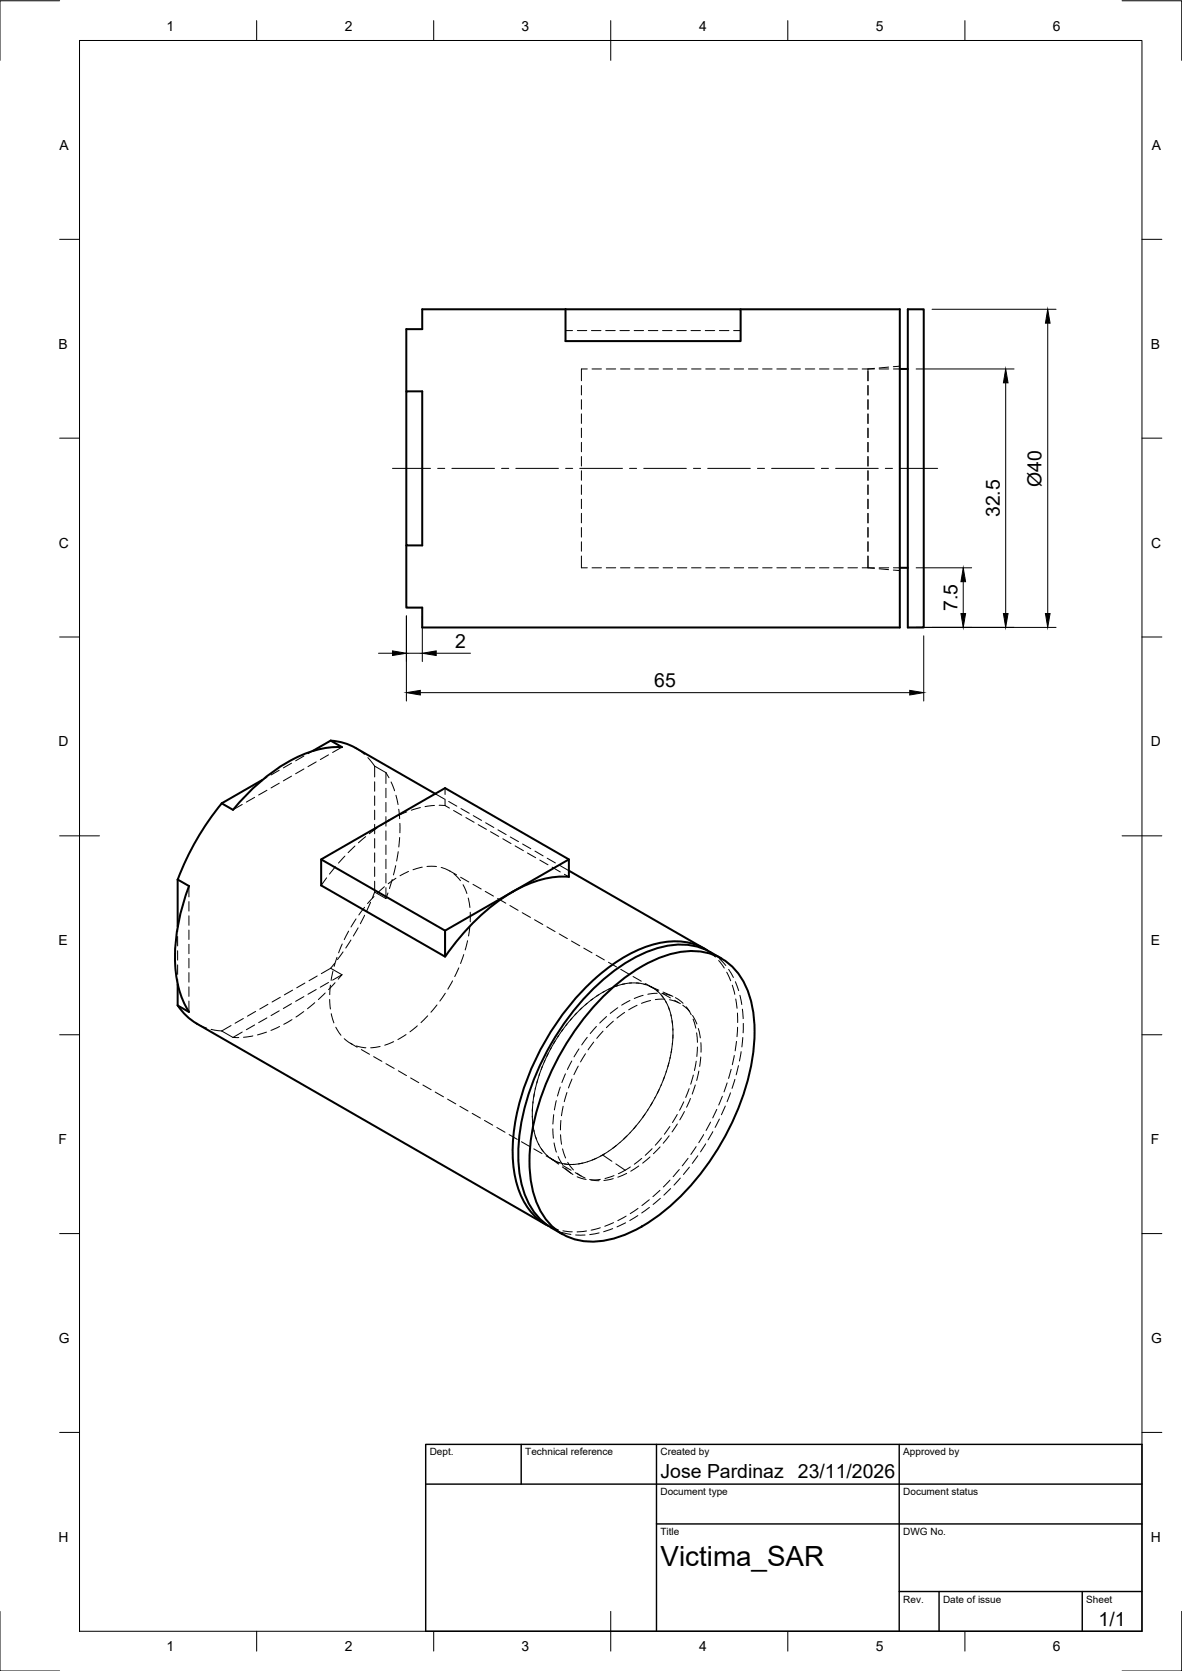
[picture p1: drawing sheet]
<svg xmlns="http://www.w3.org/2000/svg" width="297mm" height="420mm" viewBox="0 0 297 420" stroke-linecap="round" stroke-linejoin="round" font-family="sans-serif">
<!-- layer: Visible -->
<g fill="none" stroke="#000" stroke-width=".51">
<path d="M142.1 77.8h-36v5h-4v15.6M142.1 77.8h44v8h-44zM186.1 77.8h40v80h-120v-5h-4v-15.7M228.1 77.8h4v80h-4zM102.1 98.4h4v38.7h-4zM226.1 92.8h2M226.1 142.8h2M65.9 196.1l-10.2 5.9M83.1 186.2l2.8 1.7a26.8 26.8 0 0 0-16.8 5.8l-3.1 2.4-3 2.7-4.4 4.8-2.9-1.6M83.1 186.2l-4.5 2.6M83.1 186.2a14.3 14.3 0 0 1 6.3 1.9M89.4 188.1l20 11.5"/>
<path d="M55.7 202a68.3 68.3 0 0 0-11 19.1M80.7 216.1l31.1 17.9M143 216.1l-31.2 17.9v6.5l-31.1-17.9v-6.5l31.1-17.9 31.2 17.9v4.4a26.3 26.3 0 0 0-16.6 5.3 56.8 56.8 0 0 0-14.5 14.7M143 218.9l34.1 19.7M44.6 221.1l2.9 1.7a45.5 45.5 0 0 0-2.8 24.7 21 21 0 0 0 2.8 6.9l-2.9-1.6M44.6 221.1v11.9M177.8 239a16.5 16.5 0 0 0-14.4-1.3 44.9 44.9 0 0 0-20.4 15.3 63.3 63.3 0 0 0-14.1 34.3 26 26 0 0 0 3.7 16.3 14.1 14.1 0 0 0 5.3 4.7M44.6 247.5v5.3M44.7 252.8a14.3 14.3 0 0 0 4.8 4.6l87.6 50.5M152.1 250.1a39.3 39.3 0 0 1 17.4-10.5 14.8 14.8 0 0 1 16.6 6 26.4 26.4 0 0 1 3.5 16.1 63.9 63.9 0 0 1-17.2 37.8 40.4 40.4 0 0 1-19.2 12.2 14.8 14.8 0 0 1-16.6-5.9 26.4 26.4 0 0 1-3.5-16.1 63.9 63.9 0 0 1 17.2-37.8zM181.3 241a16.8 16.8 0 0 0-12.6-3.3 35.5 35.5 0 0 0-18.6 10 64.8 64.8 0 0 0-19.7 39.3 27.6 27.6 0 0 0 3.4 17.2 14.3 14.3 0 0 0 4.8 4.5M138.6 308.7l2.8 1.6"/>
</g>
<!-- layer: Hidden -->
<g fill="none" stroke="#000" stroke-width=".25">
<path d="M142.1 83.1h1.8M145.1 83.1h2.3M146.1 96.9v2.4M147.6 92.8h-1.5v2.9M148.6 83.1h2.4M148.8 92.8h2.4M152.2 83.1h2.4M152.4 92.8h2.3M155.8 83.1h2.4M155.9 92.8h2.4M159.4 83.1h2.3M159.5 92.8h2.4"/>
<path d="M162.9 83.1h2.4M163.1 92.8h2.4M166.5 83.1h2.4M166.6 92.8h2.4M170.1 83.1h2.4M170.2 92.8h2.4M173.7 83.1h2.3M173.8 92.8h2.4M177.2 83.1h2.4M177.4 92.8h2.3M180.8 83.1h2.4M180.9 92.8h2.4"/>
<path d="M184.4 83.1h1.7M184.5 92.8h2.4M188.1 92.8h2.4M191.6 92.8h2.4M195.2 92.8h2.4M198.8 92.8h2.4M202.4 92.8h2.3M205.9 92.8h2.4M209.5 92.8h2.4M213.1 92.8h2.4M216.7 92.8h3.1M218.1 97v2.3z"/>
<path d="M219.8 92.6l-1.7 .2v3v-2.4M220.9 92.8h2.4M223.3 92.3l-2.4 .2M224.5 92.8h1.6M226.1 92.1l-1.6 .1M146.1 118.4v2.4M146.1 114.8v2.4M146.1 111.2v2.4M146.1 107.7v2.3M146.1 104.1v2.4M146.1 100.5v2.4M218.1 118.4v2.4z"/>
<path d="M218.1 114.8v2.4zM218.1 111.3v2.3M218.1 110v-2.3v2.3M218.1 104.1v2.4zM218.1 100.5v2.4zM218.1 111.2v2.4M146.1 139.8v3h1.5M146.1 136.2v2.4M146.1 132.7v2.3M146.1 129.1v2.4M146.1 125.5v2.4M146.1 121.9v2.4"/>
<path d="M218.1 139.8v3M218.1 136.2v2.4v-2.4M218.1 132.7v2.4M218.1 129.1v2.4v-2.4M218.1 125.5v2.4zM218.1 122v2.3zM218.1 132.7v2.3M148.8 142.8h2.4M152.4 142.8h2.3M155.9 142.8h2.4M159.5 142.8h2.4M163.1 142.8h2.4"/>
<path d="M166.6 142.8h2.4M170.2 142.8h2.4M173.8 142.8h2.4M177.4 142.8h2.3M180.9 142.8h2.4M184.5 142.8h2.4M188.1 142.8h2.4M191.6 142.8h2.4M195.2 142.8h2.4M198.8 142.8h2.4M202.4 142.8h2.3M205.9 142.8h2.4"/>
<path d="M209.5 142.8h2.4M213.1 142.8h2.4M216.7 142.8l3.1 .1M218.1 142.8h1.7M220.9 143l2.4 .2M220.9 142.8h2.4M224.5 143.3l1.6 .2M224.5 142.8h1.6M67.1 198.7l-2.1 1.2M67.1 195.5l-1.2 .6M70.2 196.9l-2.1 1.2M70.2 193.7l-2.1 1.2"/>
<path d="M73.3 195.2l-2.1 1.1M73.3 191.9l-2.1 1.2M76.4 193.4l-2.1 1.1M76.4 190.1l-2.1 1.2M78.6 188.8l-1.2 .7M79.5 191.6l-2.1 1.2M82.5 189.8l-2 1.2M85.9 187.9l-2.3 1.3M89.4 188.1l2.2 1.6M92.5 190.5l1.6 2.1M94.1 192.6v2.8M94.1 196.6v2.3"/>
<path d="M94.1 192.6l2.9 1.7M97 194.3l.7 1.3M97 194.3v2.7M97 198.2v2.4M98.3 196.6l.8 2.2M99.5 200l.5 2.3M109.4 199.6l2.3 1.3M111.8 198.2v1.6M60.9 202.3l-2.4 1.3M64 200.5l-2.1 1.2M84.3 217.9l-1.5 1.9M86.7 215.3l-1.6 1.7"/>
<path d="M89.2 212.7l-1.7 1.7M91.9 210.4l-1.8 1.5M94.1 200.1v2.4M94.1 203.7v2.4M94.1 207.3v2.4M94.1 210.9v2.3M94.1 214.4v2.4M94.1 218v2.4M94.7 208.2l-1.9 1.4M97 201.8v2.4M97 205.3v2.4M97 208.9v2.4"/>
<path d="M97 212.5v2.4M97 216v2.4M97 219.6v2.4M99 205.6l-3.3 1.9M99.4 217.7l-.5 2.3M100.1 214.1l-.4 2.4M100.2 203.5l.2 2.3M100.4 210.6l-.2 2.4M100.5 207v2.4M102.2 204.1l-2.1 1M102.7 219.1l-2.2 1.1M105.6 203.1l-2.2 .6"/>
<path d="M106.1 218l-2.3 .7M107.3 217.9h2.4M109.2 202.5l-2.4 .3M110.4 202.5h1.4M110.9 218.1l2.2 .9M111.8 201v1.5M111.8 202.5l1.1 .7M112.8 201.5l2 1.2M113 219l1.7 1M114 203.8l2 1.2M114.1 219.7l1.6 1.7M115.8 203.3l2.1 1.2"/>
<path d="M117.1 205.6l2 1.2M118.9 205.1l2.1 1.2M120.2 207.3l2 1.2M122 206.9l2.1 1.2M123.3 209.1l2 1.2M125.1 208.7l2.1 1.1M126.4 210.9l2 1.2M128.2 210.4l2.1 1.2M129.5 212.7l2 1.2M131.3 212.2l2.1 1.2M132.5 214.5l2.1 1.2M134.4 214l2.1 1.2"/>
<path d="M135.7 216.3l2 1.1M137.5 215.8l2.1 1.2M138.7 218l2.1 1.2M140.6 217.6l2.4 1.3M141.8 219.8l1.2 .7M44.6 233v1.3M44.6 235.5v2.3M44.6 239.1v2.3M47.5 222.8v2.7M47.5 226.7v2.4M47.5 230.3v2.4M47.5 233.8v2.4"/>
<path d="M47.5 237.4v2.4M82.1 220.7l-1.4 1.9M86 237.4l-.9 2.2M86.2 239.4l-1.4 1.9M87.6 234.1l-1.1 2.2M88.2 236.4l-1.3 2M89.5 231.1l-1.3 2M90 233.3l-1.2 2.1M91.6 228.1l-1.4 2M91.6 230.1l-1 2.2M93.1 226.9l-.9 2.2M94 225.4l-1.6 1.8"/>
<path d="M94.1 224.3l2.9 1.6M94.1 221.6v2.7M94.1 224.3l-.5 1.5M96.6 223l-1.8 1.6M97 223.2v2.7M97.5 224.5l-.5 1.4M98.6 221.1l-.7 2.3M99.5 220.8l-1.9 1.4M115.8 220.6l2 1.2M116.4 222.5l.9 2.2M117.5 236.5l-.6 2.4M117.7 225.8l.4 2.4"/>
<path d="M118.1 233l-.3 2.4M118.2 229.4v2.4M118.9 222.4l2 1.1M121.9 224.1l2.1 1.2M125.1 225.9l2 1.2M128.1 227.7l2.1 1.2M131.2 229.5l2.1 1.2M134.3 231.3l2.1 1.2M137.4 233l2.1 1.2M140.5 234.8l2.1 1.2M143.6 236.6l2.1 1.2M146.7 238.4l2.1 1.2"/>
<path d="M177.8 239l2 1.6M178.5 239.4l1.3 .9M44.6 242.6v2.4M44.6 246.2v1.3M47.5 241v2.4M47.5 244.6v2.4M47.5 248.1v2.4M47.5 251.7v2.7M49.4 257.4l2.5 1.1M53 258.8l2.7 .4M55.7 259.2l2.8 1.7M58.1 257.9l-2.4 1.3"/>
<path d="M60.9 259.5l-2.4 1.4M61.2 256.1l-2.1 1.2M64 257.7l-2.1 1.2M64.2 254.3l-2 1.2M67 259.5l-2.3 .7M67.1 255.9l-2.1 1.2M67.3 252.5l-2 1.2M70.2 254.2l-2.1 1.2M70.3 258.1l-2.2 1M70.4 250.8l-2 1.1M73.3 252.4l-2.1 1.2M73.4 256.4l-2.1 1.2"/>
<path d="M73.5 249l-2 1.1M76.3 254.4l-1.9 1.3M76.4 250.6l-2.1 1.2M76.6 247.2l-2 1.2M79.1 252.1l-1.8 1.5M79.5 248.8l-2.1 1.2M79.7 245.4l-2 1.2M81.7 249.7l-1.7 1.6M82.5 247l-2 1.2M82.8 251.3l.2 2.4M83 247.7l-.1 2.4M83.1 243.5l-2.3 1.3"/>
<path d="M83.1 243.5l2.8 1.6M83.2 254.9l.7 2.3M83.7 244.2l-.5 2.3M84.1 242.2l-1 1.3M84.2 247.1l-1.6 1.7M84.4 258.3l1.3 2M84.7 240.7l-.7 2.3M85.9 245.1l-2.3 1.3M85.9 245.1l-.9 1.1M104.9 257.9l-1.9 1.5M107.5 255.4l-1.7 1.7M109.8 252.7l-1.5 1.8"/>
<path d="M111.9 249.7l-1.4 2M113.7 246.6l-1.2 2.1M115.3 243.4l-1 2.2M116.5 240l-.8 2.3M141.5 258.8l-1.4 2M142.5 257.5l-1.4 1.9M143.7 256l-1.5 1.9M144.9 254.7l-1.6 1.8M146.2 253.5l-1.7 1.7M147.5 252.3l-1.7 1.6M148.9 251.2l-1.8 1.5M149.8 240.2l2.1 1.2"/>
<path d="M149.9 258.1l-1.6 1.8M150.4 250.1l-1.9 1.4M151.5 259.3l-1.5 1.8M151.9 249.3l-2 1.2M152.4 255.6l-1.7 1.6M152.9 242l2.1 1.1M153.6 248.5l-2.2 1M154.1 256.8l-1.7 1.6M155.2 247.8l-2.2 .9M155.2 253.4l-1.8 1.4M156 243.7l2.1 1.2M157 254.6l-2 1.4"/>
<path d="M157 247.4l-2.3 .6M158.2 247.2h2.4M158.3 251.6l-2.1 1.1M158.7 247.1l-2.3 .4M159.1 245.5l2.1 1.2M159.9 247.2l2.3 .4M160.1 252.8l-2.1 1.1M161.6 250.3l-2.2 .8M161.8 247.4l2.2 .9M162.2 247.3l3.2 1.9M163.1 247.9l2.5 1.1M163.3 248l2 1.3"/>
<path d="M163.5 251.6l-2.3 .7M165 249l1.6 1.8M165.2 249.7l-2.4 .3M166.2 250.2l1.3 1.9M166.3 249.8l2.4 .6M166.4 249.7l2.1 1.2M166.6 249.4l2.5 1.1M167.1 251.2l-2.4 .1M167.3 251.8l1 2.2M168 253.2l.7 2.3M168.3 251.4l2.2 .7M168.6 255.1l.4 2.4"/>
<path d="M168.9 256.7l.2 2.3M169.1 258.7v2.4M169.5 251.5l1.5 .9M169.7 250.8l2 1.5M171.6 252.8l1.7 1.6M172.4 253.2l1.3 2M174 255.3l1.1 2.2M174.2 256.2l.7 2.3M175.1 259.7l.2 2.4M175.5 258.6l.5 2.4M180.6 241.5l1.4 1.9M180.8 241l1.6 1.8"/>
<path d="M182.6 244.5l1 2.1M183.1 243.7l1.2 2.1M184 247.7l.7 2.3M184.8 246.8l.8 2.3M184.9 251.2l.3 2.3M185.3 254.7l.1 2.4M185.4 258.3l-.2 2.4M185.9 250.3l.5 2.3M186.6 253.7l.2 2.4M186.8 257.3v2.4M58.5 260.9h1.5M63.5 260.5l-2.3 .3"/>
<path d="M86.5 261.2l2 1.4M88.1 262.3l1.7 1M89.6 263l2.3 .5M90.8 263.9l2.1 1.2M93.9 265.7l2.1 1.2M95.5 263.1l-2.3 .4M97 267.5l2.1 1.1M98.9 261.9l-2.2 .9M100.1 269.2l2.1 1.2M102 260.1l-2 1.3M103.2 271l2 1.2M106.3 272.8l2.1 1.2"/>
<path d="M109.4 274.6l2 1.2M112.5 276.4l2 1.2M115.6 278.2l2 1.2M118.7 280l2 1.1M133.8 278.6v2.3M134 277l-.2 2.4M134.3 275l-.4 2.4M134.6 273.5l-.5 2.3M135.1 271.5l-.6 2.3M135.6 270l-.7 2.3M136.3 268.2l-.8 2.2M136.9 266.7l-.9 2.2"/>
<path d="M137.8 264.9l-1.1 2.2M138.5 263.4l-1.1 2.2M139.5 261.8l-1.2 2.1M139.8 276.8l-.5 2.3M140.4 260.4l-1.3 2M140.8 273.3l-.7 2.3M141.5 278.2l-.4 2.3M142.1 270l-.9 2.2M142.5 274.7l-.7 2.3M143.7 266.8l-1.1 2.1M143.7 271.3l-.8 2.3M145.3 268.1l-1.1 2.1"/>
<path d="M145.5 263.7l-1.2 2M147.1 265l-1.2 2M147.6 260.8l-1.4 1.9M149.2 262l-1.4 2M162.8 279.1l-1.3 1.9M164 277.2l-1.3 2M164.6 275.9l-1.2 2.1M165.6 274l-1.1 2.1M166.2 272.7l-1 2.2M167 270.7l-.9 2.2M167.5 269.3l-.8 2.3M168.1 267.3l-.7 2.3"/>
<path d="M168.4 265.9l-.6 2.3M168.8 263.8l-.4 2.3M169 262.3l-.3 2.4M169.1 260.2l-.1 2.4M171.8 277.1l-1 2.1M172 279.5l-1.2 2.1M173.2 273.7l-.9 2.2M173.5 276.2l-1 2.2M174.2 270.3l-.6 2.3M174.7 272.8l-.8 2.3M175 266.8l-.5 2.4M175.3 263.3l-.2 2.3"/>
<path d="M175.6 269.3l-.5 2.4M176.1 265.8l-.3 2.3M176.1 262.2l.1 2.4M180.1 279l-1 2.1M181.5 275.7l-.9 2.2M182.3 278.1l-1 2.2M182.7 272.3l-.8 2.3M183.6 274.8l-.9 2.2M183.7 268.9l-.6 2.3M184.5 265.4l-.5 2.3M184.7 271.4l-.7 2.3M185.1 261.9l-.4 2.3"/>
<path d="M185.6 267.9l-.6 2.4M186.2 264.4l-.4 2.4M186.7 260.9l-.3 2.3M121.8 281.7l2 1.2M124.9 283.5l2 1.2M128 285.3l2 1.2M131 287.1l2.1 1.2M133.8 280.6l.2 2.4M133.9 282.1l.3 2.4M134.1 288.9l2.1 1.1M134.2 284.2l.6 2.3M134.5 285.6l.9 2.2"/>
<path d="M135.3 287.6l1.3 2M136 288.8l1.6 1.8M137.2 290.6l3.2 1.9M137.4 290.5l2 1.4M138.2 291.1l2.2 1.6M138.5 291.4l2.2 1M138.9 283.8l.2 2.4M139.1 280.3l-.2 2.3M139.2 287.4l.6 2.3M140.3 290.8l1.1 2.1M140.5 292.3l2.4 .5M140.9 285.3l.2 2.4"/>
<path d="M140.9 281.7l-.1 2.4M141.3 293.4l2.2 1.6M141.4 288.9l.7 2.3M141.5 293.1l2 1.2M141.8 292.7l2.4 .1M142.2 293.8l1.8 1.5M142.7 292.2l1.4 2M144.6 294.9l1.4 .8M145 295l2 1.2M145 295.9l2.3 .7M146.5 292.5l-2.4 .3M147.7 292.1l-2.3 .6"/>
<path d="M148.2 296.6l2.4 .3M149.8 291.2l-2.2 .9M150.9 296.5l-2.4 .2M152 290.1l-3.2 1.6M154.1 296.4l-2.3 .4M154.3 295.6l-2.3 .7M154.9 288l-4 2.7M155.8 287.3l-1.9 1.5M157.5 295l-2.2 1M157.5 285.7l-1.7 1.6M158.4 293.4l-3 1.7M158.4 284.8l-1.7 1.6"/>
<path d="M159.9 283l-1.6 1.8M160.5 293.2l-2 1.3M160.7 282l-1.5 1.8M161.3 291.3l-1.9 1.4M162.1 280.2l-1.4 1.9M163.3 290.9l-1.8 1.6M163.9 288.8l-1.7 1.7M165.8 299.3l-1.7 1.6M165.9 288.4l-1.7 1.7M166.2 286.2l-1.5 1.8M168.2 285.6l-1.5 1.9M168.3 283.3l-1.3 1.9"/>
<path d="M168.4 296.7l-1.7 1.8M168.5 298.9l-1.7 1.6M170.2 280.2l-1.2 2.1M170.2 282.6l-1.3 2M170.7 294.1l-1.5 1.8M171 296.2l-1.6 1.8M172.9 291.3l-1.5 1.8M173.2 293.5l-1.5 1.8M174.9 288.3l-1.3 2M175.4 290.6l-1.4 1.9M176.8 285.3l-1.2 2M177.3 287.6l-1.3 2"/>
<path d="M178.6 282.2l-1.2 2M179.1 284.5l-1.2 2.1M180.8 281.4l-1.1 2.1M137.9 308.3l2.4 .9M138.6 308.7l1.4 .7M141.1 309.9l2.4 .5M141.5 309.5l2.3 .2M144.7 310.5h2.3M147.4 309.5l-2.4 .3M150.6 310l-2.4 .4M150.9 308.7l-2.4 .6M154 308.9l-2.3 .8"/>
<path d="M154.2 307.4l-2.2 .9M157.2 307.5l-2.1 1M157.4 305.8l-2.1 1.1M160.3 305.6l-2 1.3M160.3 303.8l-1.9 1.4M163.2 301.7l-1.9 1.4M163.2 303.6l-1.9 1.4M165.9 301.3l-1.8 1.6"/>
</g>
<!-- layer: Hidden Narrow -->
<path d="M151.4 290.4l2.4 1.6M154.8 292.7l2.3 1.5" fill="none" stroke="#000" stroke-width=".25"/>
<!-- layer: BORDER -->
<g fill="none" stroke="#000" stroke-width=".25">
<path d="M15 .2h-15v15M20 10.2h267v400h-267zM64.5 5.2v5M109 5.2v5M153.5 5.2v10M198 5.2v5M242.5 5.2v5M282 .2h15v15M15 60.2h5M287 60.2h5M15 110.2h5M287 110.2h5"/>
<path d="M15 160.2h5M287 160.2h5M15 210.2h10M282 210.2h10M15 260.2h5M287 260.2h5M15 310.2h5M287 310.2h5M15 360.2h5M287 360.2h5M0 405.2v15h15M64.5 410.2v5"/>
<path d="M109 410.2v5M153.5 405.2v10M198 410.2v5M242.5 410.2v5M297 405.2v15h-15"/>
</g>
<!-- layer: TITLEBLOCK -->
<path d="M107 363.2h180v47h-180zM107 373.2h180M131 363.2v10M165 363.2v47M226 363.2v47M165 383.2h122M226 400.2h61M236 400.2v10M272 400.2v10" fill="none" stroke="#000" stroke-width=".36"/>
<!-- layer: FD_Dimensions -->
<g fill="none" stroke="#000" stroke-width=".25">
<path d="M234.2 77.8h31.2M230.2 92.8h24.6M252.7 96.3v58M263.3 81.3v73M102.1 154.9v21.4M106.1 154.9v11.4M230.2 157.8h35.2M230.2 142.8h14M232.1 159.9v16.4M242.1 146.3v8M95.1 164.3h3.5M102.1 164.3h4"/>
<path d="M105.6 174.2h123M109.6 164.3h8.6"/>
</g>
<path d="M252.7 92.8l.6 3.5h-1.1zM263.3 77.8l.6 3.5h-1.2zM241.5 154.3h1.2l-.6 3.5zM242.1 142.8l.6 3.5h-1.2zM252.2 154.3h1.1l-.6 3.5zM262.7 154.3h1.2l-.6 3.5zM98.6 163.7l3.5 .6-3.5 .5zM102.1 174.2l3.5-.6v1.2zM106.1 164.3l3.5-.6v1.1zM228.6 173.6l3.5 .6-3.5 .6z" fill="#000" stroke="#000" stroke-width=".25"/>
<!-- layer: Smart Centers -->
<g fill="none" stroke="#000" stroke-width=".25">
<path d="M98.6 117.8h9.6M110 117.8h1.8M113.6 117.8h10.7M126 117.8h1.8M129.6 117.8h10.7M142.1 117.8h1.8M145.7 117.8h10.7M158.2 117.8h1.8M161.8 117.8h10.7M174.3 117.8h1.8M177.8 117.8h10.8M190.4 117.8h1.7"/>
<path d="M193.9 117.8h10.7M206.4 117.8h1.8M210 117.8h10.7M222.5 117.8h1.8M226.1 117.8h9.5"/>
</g>
<text font-size="7" x="166" y="393.7">Victima_SAR</text>
<g font-size="4.9">
<text x="261.7" y="122.4" transform="rotate(-90 261.7 122.4)">Ø40</text>
<text x="251.3" y="130" transform="rotate(-90 251.3 130)">32.5</text>
<text x="240.6" y="153.7" transform="rotate(-90 240.6 153.7)">7.5</text>
<text x="114.4" y="162.9">2</text>
<text x="164.4" y="172.7">65</text>
<text x="166" y="371.7">Jose Pardinaz</text>
<text x="200.5" y="371.7">23/11/2026</text>
<text x="276.1" y="408.8">1/1</text>
</g>
<g font-size="3.5">
<text x="41.9" y="7.7">1</text>
<text x="86.6" y="7.7">2</text>
<text x="131.1" y="7.7">3</text>
<text x="175.7" y="7.7">4</text>
<text x="220.1" y="7.7">5</text>
<text x="264.6" y="7.7">6</text>
<text x="15" y="37.7">A</text>
<text x="289.5" y="37.7">A</text>
<text x="14.7" y="87.7">B</text>
<text x="289.2" y="87.7">B</text>
<text x="14.8" y="137.7">C</text>
<text x="289.3" y="137.7">C</text>
<text x="14.7" y="187.7">D</text>
<text x="289.2" y="187.7">D</text>
<text x="14.7" y="237.7">E</text>
<text x="289.2" y="237.7">E</text>
<text x="14.7" y="287.7">F</text>
<text x="289.2" y="287.7">F</text>
<text x="14.8" y="337.7">G</text>
<text x="289.3" y="337.7">G</text>
<text x="14.7" y="387.7">H</text>
<text x="289.2" y="387.7">H</text>
<text x="41.9" y="415.2">1</text>
<text x="86.6" y="415.2">2</text>
<text x="131.1" y="415.2">3</text>
<text x="175.7" y="415.2">4</text>
<text x="220.1" y="415.2">5</text>
<text x="264.6" y="415.2">6</text>
</g>
<g font-size="2.5">
<text x="108" y="366">Dept.</text>
<text x="132" y="366">Technical reference</text>
<text x="166" y="366">Created by</text>
<text x="227" y="366">Approved by</text>
<text x="166" y="376">Document type</text>
<text x="227" y="376">Document status</text>
<text x="166" y="386">Title</text>
<text x="227" y="386">DWG No.</text>
<text x="227" y="403">Rev.</text>
<text x="237" y="403">Date of issue</text>
<text x="273" y="403">Sheet</text>
</g>
</svg>
